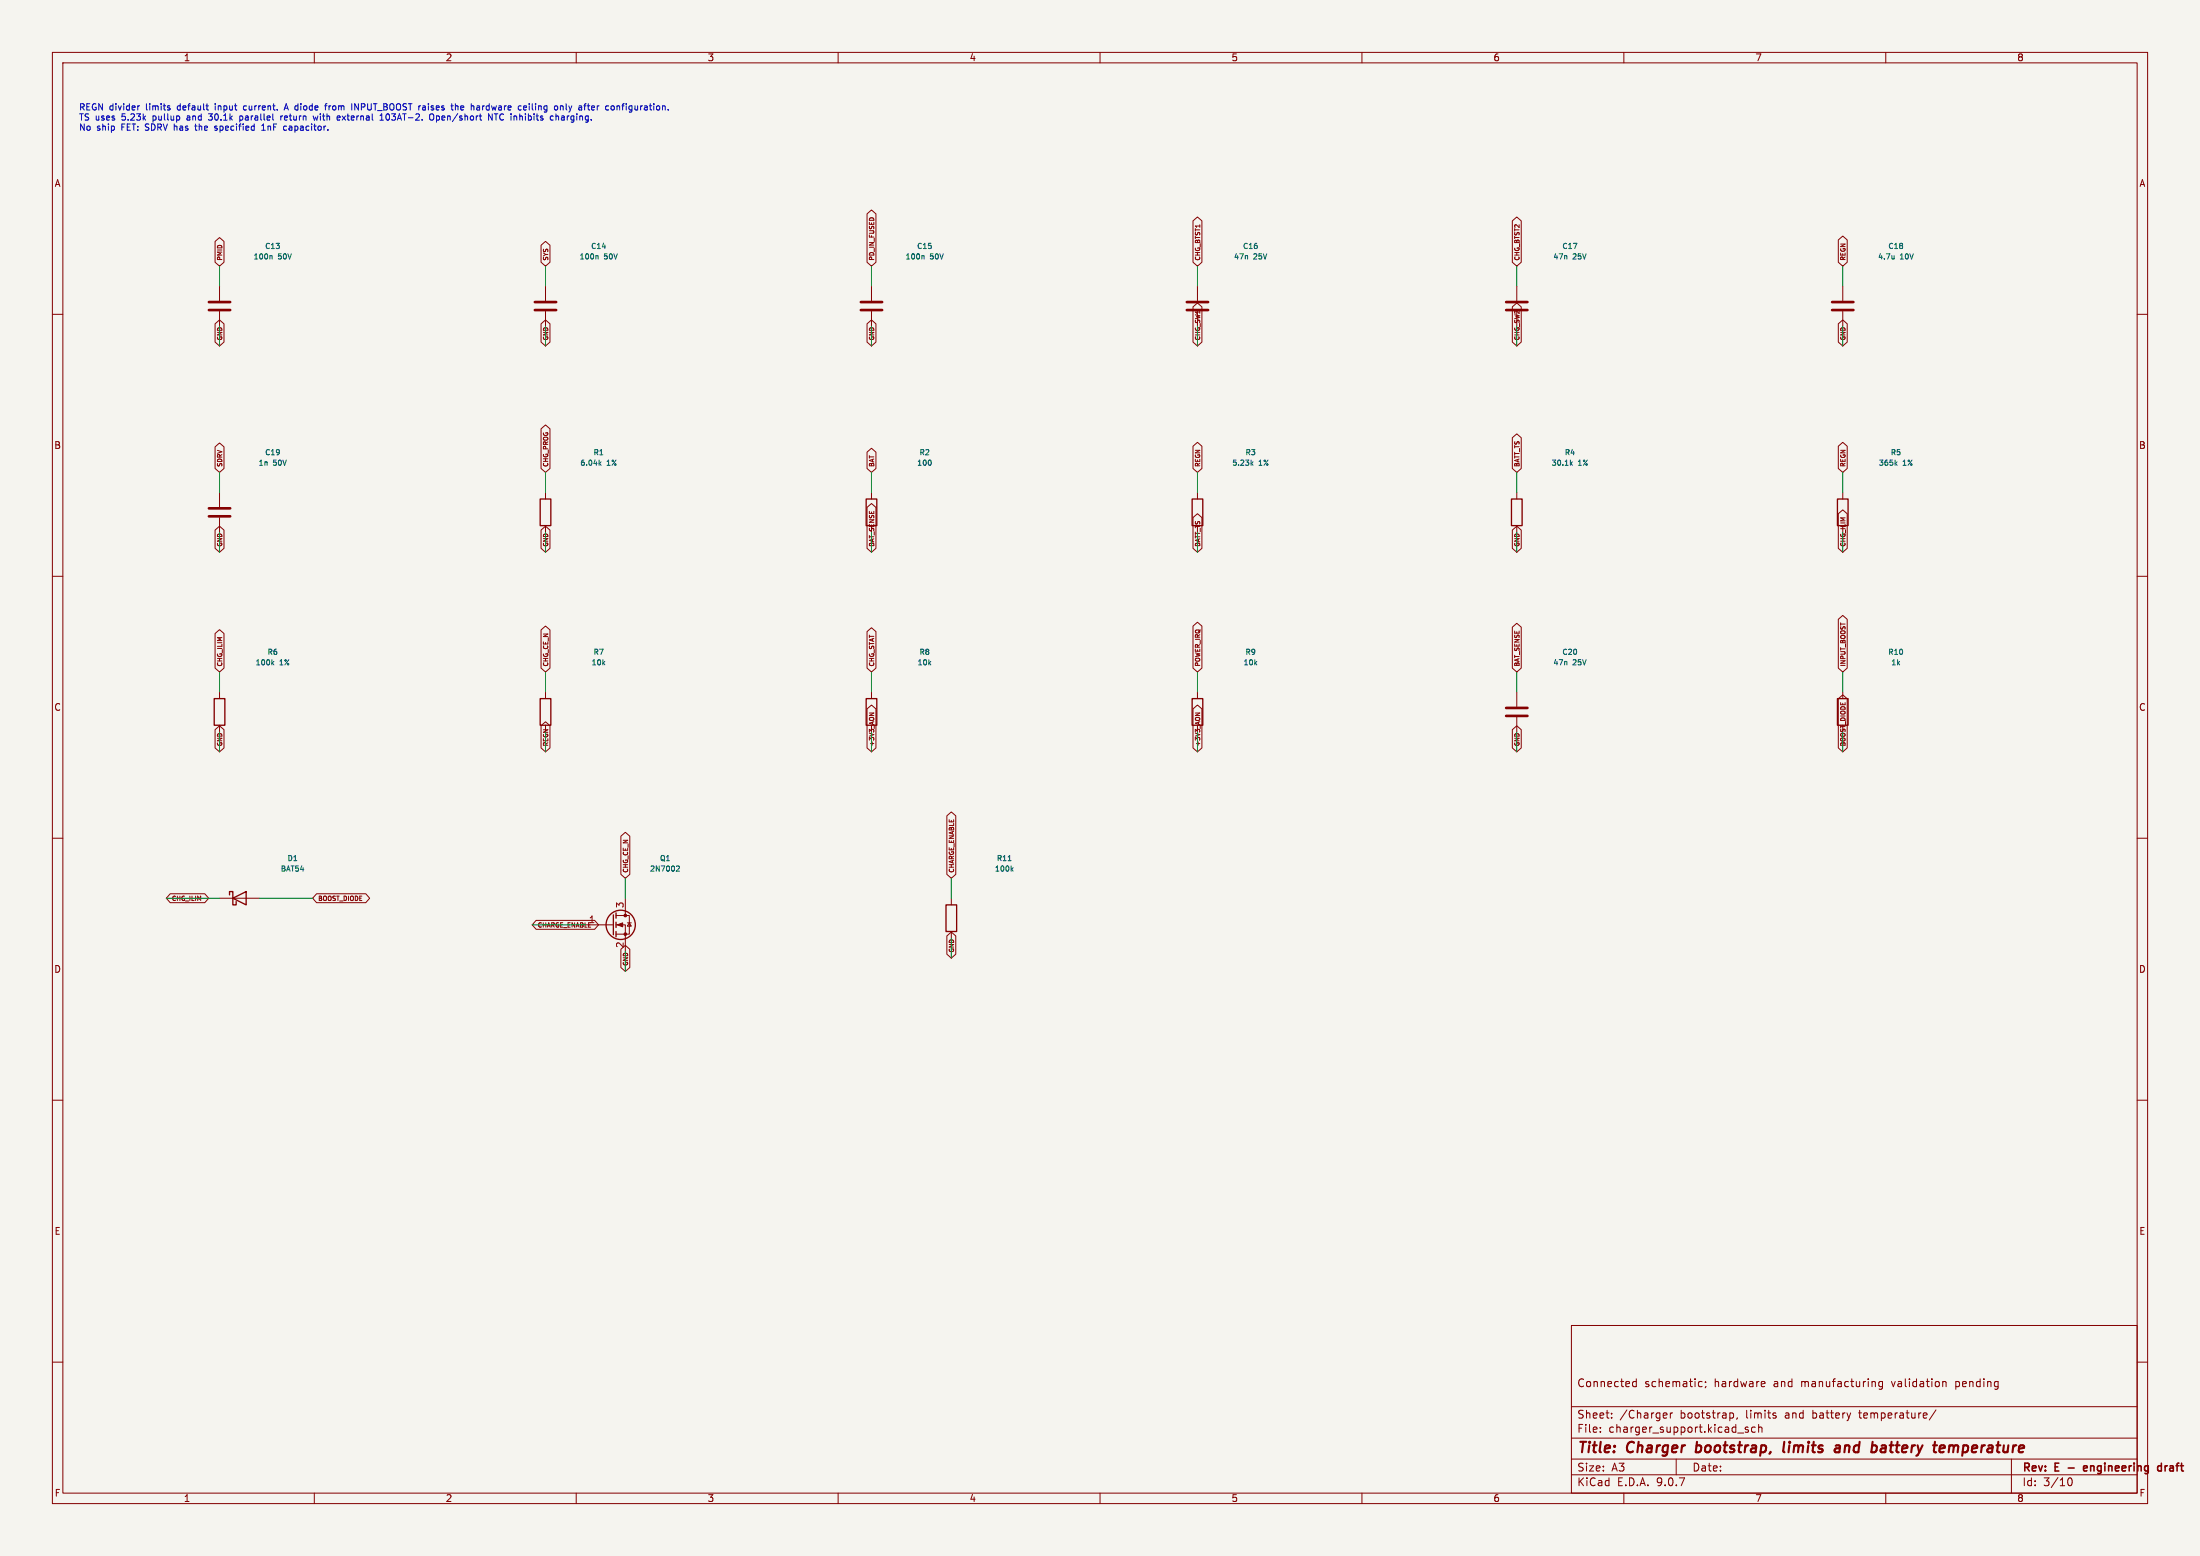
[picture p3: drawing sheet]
<svg xmlns="http://www.w3.org/2000/svg" width="420mm" height="297mm" viewBox="0 0 420 297" stroke-linecap="round" stroke-linejoin="round" font-family="sans-serif">
<path d="M0 0h420v297h-420z" fill="#f5f4ef" stroke="#f5f4ef" stroke-width=".19"/>
<g fill="none" stroke="#840000" stroke-width=".19">
<path d="M10 10h400v277h-400zM12 12h396v273h-396zM60 10v2M110 10v2M160 10v2M210 10v2M260 10v2M310 10v2M360 10v2M41.1 46.1l.8-.8 .9 .8v4l-.9 .7-.8-.7zM41.9 54.6v2.8M41.9 59.4v2.8"/>
<path d="M103.3 46.8l.8-.7 .9 .7v3.3l-.9 .7-.8-.7zM104.1 54.6v2.8M104.1 59.4v2.8M165.5 40.8l.9-.7 .8 .7v9.3l-.8 .7-.9-.7zM166.4 54.6v2.8M166.4 59.4v2.8M227.7 58.6l.9-.8 .9 .8v6.7l-.9 .7-.9-.7zM227.7 42.2l.9-.8 .9 .8v7.9l-.9 .7-.9-.7zM228.6 54.6v2.8M228.6 59.4v2.8M288.7 42.2l.9-.8 .8 .8v7.9l-.8 .7-.9-.7zM288.7 58.6l.9-.8 .8 .8v6.7l-.8 .7-.9-.7z"/>
<path d="M289.6 54.6v2.8M289.6 59.4v2.8M350.9 45.8l.9-.7 .8 .7v4.3l-.8 .7-.9-.7zM351.8 54.6v2.8M351.8 59.4v2.8M10 60h2M41.1 61.8l.8-.7 .9 .7v3.5l-.9 .7-.8-.7zM103.3 61.8l.8-.7 .9 .7v3.5l-.9 .7-.8-.7zM165.5 61.8l.9-.7 .8 .7v3.5l-.8 .7-.9-.7zM350.9 61.8l.9-.7 .8 .7v3.5l-.8 .7-.9-.7zM408 60h2M41.1 85.3l.8-.7 .9 .7v4.1l-.9 .8-.8-.8z"/>
<path d="M41.9 94v2.8M41.9 98.8v2.8M103.3 81.9l.8-.8 .9 .8v7.5l-.9 .8-.8-.8zM104.1 94v1.3M165.5 86.3l.9-.7 .8 .7v3.1l-.8 .8-.9-.8zM165.5 96.9l.9-.8 .8 .8v7.8l-.8 .7-.9-.7zM166.4 94v1.3M227.7 85.2l.9-.8 .9 .8v4.2l-.9 .8-.9-.8zM227.7 98.8l.9-.7 .9 .7v5.9l-.9 .7-.9-.7zM228.6 94v1.3M288.7 83.6l.9-.8 .8 .8v5.8l-.8 .8-.9-.8zM289.6 94v1.3"/>
<path d="M350.9 98.1l.9-.8 .8 .8v6.6l-.8 .7-.9-.7zM350.9 85.2l.9-.8 .8 .8v4.2l-.8 .8-.9-.8zM351.8 94v1.3M10 110h2M41.1 101.2l.8-.8 .9 .8v3.5l-.9 .7-.8-.7zM103.3 101.2l.8-.8 .9 .8v3.5l-.9 .7-.8-.7zM104.1 100.3v1.3M227.7 119.5l.9-.7 .9 .7v8l-.9 .8-.9-.8zM288.7 101.2l.9-.8 .8 .8v3.5l-.8 .7-.9-.7zM288.7 119.7l.9-.7 .8 .7v7.8l-.8 .8-.9-.8zM289.6 100.3v1.3M350.9 118.2l.9-.7 .8 .7v9.3l-.8 .8-.9-.8z"/>
<path d="M408 110h2M41.1 120.9l.8-.7 .9 .7v6.6l-.9 .8-.8-.8zM41.1 139.3l.8-.8 .9 .8v3.5l-.9 .7-.8-.7zM41.9 132.1v1.3M41.9 138.4v1.3M103.3 138.5l.8-.7 .9 .7v4.3l-.9 .7-.8-.7zM103.3 120.2l.8-.7 .9 .7v7.3l-.9 .8-.8-.8zM104.1 132.1v1.3M104.1 138.4v1.3M165.5 135.3l.9-.7 .8 .7v7.5l-.8 .7-.9-.7zM165.5 120.6l.9-.8 .8 .8v6.9l-.8 .8-.9-.8zM166 136.1h.8l-.8 .5"/>
<path d="M166.4 132.1v1.3M227.7 135.3l.9-.7 .9 .7v7.5l-.9 .7-.9-.7zM228.2 136.1h.8l-.8 .5M228.6 132.1v1.3M288.7 139.3l.9-.8 .8 .8v3.5l-.8 .7-.9-.7zM289.6 132.1v2.8M289.6 136.9v2.8M350.9 133.4l.9-.8 .8 .8v9.4l-.8 .7-.9-.7zM351.8 132.1v1.3M10 160h2M118.5 159.6l.9-.7 .8 .7v7.3l-.8 .7-.9-.7zM180.8 155.7l.8-.7 .9 .7v11.2l-.9 .7-.8-.7z"/>
<path d="M408 160h2M32.5 170.6h6.6l.7 .9-.7 .8h-6.6l-.8-.8zM41.9 171.5h7.6M60.4 170.6h9.4l.8 .9-.8 .8h-9.4l-.7-.8zM102.3 175.7h11.2l.8 .8-.8 .9h-11.2l-.7-.9zM111.8 176.5h5.3M117.6 174.8h2.5v3.5h-2.5M117.6 176.5h1.8v5.1M119.4 171.5v3.3M119.8 176.1h.7M120.1 176.1l.4 .7h-.7zM180.8 178.7l.8-.8 .9 .8v3.4l-.9 .8-.8-.8z"/>
<path d="M181.6 171.5v1.2M181.6 177.8v1.3M118.5 181.2l.9-.8 .8 .8v3.5l-.8 .7-.9-.7zM10 210h2M408 210h2M300 253h108v32h-108zM10 260h2M300 278.5h108M300 274.5h108M300 268.5h108M305.5 273.2v.2M305.5 272.5v.1"/>
<path d="M307.7 270.5v.2M307.7 269.8v.1M311.7 264.4l.2 .3 .5-.1M312.4 263.2v1.5M312.4 263.8l-.5-.1-.2 .3M318 269.7l.2 .3-.7 .2M318.2 270.6l-.2 .1M318.9 269.7v1M319.3 269.7l-.3 .1-.1 .2M320 278.5v3M324.4 264.6h.5M324.4 263.8h.5"/>
<path d="M325.6 263.8v.1M325.7 264.6l-.2 .3M330.4 269.7h.3l.2 .3v.5l-.5 .2M331.7 270.6l-.2 .3M331.7 273.5h1.2M333.7 272.5l-.3-.1-.2 .2v.2l.5 .2v.3h-.5M335.1 272.5l-.4-.1-.3 .3 .1 .6h.6M335.7 272.5l.2-.1 .4 .1 .1 .9M335.7 271.9v1.5M336.4 263.7l.5 .1v.2l-.7 .2M336.9 264.6l-.5 .1M338.7 269.7l.3 .1"/>
<path d="M338.7 270.2l.3 .1 .1 .2-.2 .2h-.3M357.9 263.8l.1 .9M359.4 263.8l-.5-.1-.2 .3 .1 .6h.6M359.4 263.7v1.2l-.3 .3-.4-.1M369.6 269.1l-1.3 1.9M370.9 263.8h.5l.1 .9M384 278.5v6.5M408 260h2M60 285v2M110 285v2M160 285v2M210 285v2"/>
<path d="M260 285v2M300 281.5h108M310 285v2M360 285v2M394.7 282.7l.2-.5 .2-.1a.8 .8 0 0 1 .5 .7 .8 .8 0 0 1-.5 .8l-.2-.2-.2-.4"/>
</g>
<path d="M398.4 279.9l-.4-.1-.2 .2v.7h.6M412.6 279.9l-.4-.1-.3 .3 .1 .6h.6M412.6 279.3v1.5M398.5 280.1l-.7 .2" fill="none" stroke="#840000" stroke-width=".3"/>
<path d="M323.7 277.1l.2 .1M324 275.2l-.3 2M340.6 275.2l-.2 1.7 .3 .3M350.3 277.1h.9M350.4 276h.8l-.1 1.2M351.3 276.3l-.9 .2M359.8 275.9l-.6 .1M359.8 276.4h-.5a.4 .4 0 0 0-.3 .4 .4 .4 0 0 0 .2 .4h.5M371 275.9l.2 .1 .1 .3-1 .2M371.1 277.1l-.2 .1M372.2 275.9l-.2 1.3M372.7 275.9l-.6 .2" fill="none" stroke="#840000" stroke-width=".4"/>
<g fill="none" stroke="#840000" stroke-width=".25">
<path d="M103.1 95.3h2.1v5h-2.1zM165.4 95.3h2v5h-2zM227.6 95.3h2v5h-2zM288.5 95.3h2.1v5h-2.1zM350.8 95.3h2v5h-2zM40.9 133.4h2v5h-2zM103.1 133.4h2.1v5h-2.1zM165.4 133.4h2v5h-2zM227.6 133.4h2v5h-2zM350.8 133.4h2v5h-2zM43.8 170.8v-.6h.6v2.5h.7v-.6M44.4 171.5l2.6-1.3v2.5z"/>
<path d="M117.1 174.6v3.8M117.6 174.2v1.1M117.6 176v1M117.6 177.8v1M180.6 172.7h2v5.1h-2z"/>
<circle cx="118.5" cy="176.5" r="2.79"/>
</g>
<g fill="none" stroke="#006464" stroke-width=".19">
<path d="M51.7 48.8l.3 .1v.5M113.9 48.8l.3 .1v.5M176.1 48.8l.3 .1v.5M361.6 48.8v.6M361.6 49.3l-.1 .1M114.5 88.4l.3 .4M114.8 88.1l-.4 .4M177.7 88v.6M238.9 88.4l.3 .4M239.2 88.1l-.4 .4M299.9 88.4l.3 .4M300.2 88.1l-.4 .4"/>
<path d="M361.9 88.4l.3 .4M362.2 88.1l-.4 .4M52 126.5l.3 .4M52.3 126.2l-.4 .4M129.2 165.3h.3l.2 .3-.6 .7h.6M192.5 164.3h.5M193.1 165.9l.3 .4M193.4 165.6l-.4 .4"/>
</g>
<g fill="none" stroke="#840000" stroke-width=".51">
<path d="M39.9 57.7h4M39.9 59.2h4M102.1 57.7h4.1M102.1 59.2h4.1M164.3 57.7h4.1M164.3 59.2h4.1M226.6 57.7h4M226.6 59.2h4M287.5 57.7h4.1M287.5 59.2h4.1M349.8 57.7h4M349.8 59.2h4"/>
<path d="M39.9 97h4M39.9 98.6h4M287.5 135.1h4.1M287.5 136.7h4.1"/>
</g>
<g fill="#840000" stroke="#840000" stroke-width=".19">
<path d="M117.9 176.5l1-.4v.8z"/>
<circle cx="119.4" cy="174.8" r=".25"/>
<circle cx="119.4" cy="178.3" r=".25"/>
</g>
<g fill="none" stroke="#009600" stroke-width=".19">
<path d="M41.9 50.8v3.8M104.1 50.8v3.8M166.4 50.8v3.8M228.6 50.8v3.8M289.6 50.8v3.8M351.8 50.8v3.8M41.9 62.2v3.8M104.1 62.2v3.8M166.4 62.2v3.8M228.6 62.2v3.8M289.6 62.2v3.8M351.8 62.2v3.8"/>
<path d="M41.9 90.2v3.8M104.1 90.2v3.8M166.4 90.2v3.8M228.6 90.2v3.8M289.6 90.2v3.8M351.8 90.2v3.8M41.9 101.6v3.8M104.1 101.6v3.8M166.4 101.6v3.8M228.6 101.6v3.8M289.6 101.6v3.8M351.8 101.6v3.8"/>
<path d="M41.9 128.3v3.8M41.9 139.7v3.8M104.1 128.3v3.8M104.1 139.7v3.8M166.4 128.3v3.8M166.4 139.7v3.8M228.6 128.3v3.8M228.6 139.7v3.8M289.6 128.3v3.8M289.6 139.7v3.8M351.8 128.3v3.8M351.8 139.7v3.8"/>
<path d="M31.7 171.5h10.2M49.5 171.5h10.2M101.6 176.5h10.2M119.4 167.6v3.9M181.6 167.6v3.9M181.6 179.1v3.8M119.4 181.6v3.8"/>
</g>
<g fill="none" stroke="#0000c2" stroke-width=".19">
<path d="M41.1 19.8v.1M62.4 19.8l-.3 .2v1M86.9 19.8v1.2M112.3 19.8v1l.3 .2M26.6 20.2l-.2 .1M32.3 20.6l.2 .2-.2 .2M32.3 20.2l.1 .1M35.7 22.5v.4M37.2 24.1h.4M37.3 23.7v1l.2 .2M39.3 20.2h.5M39.7 21h.1"/>
<path d="M39.8 21.7h.7M39.8 22.8l.5 .1M41 24.8h.4M41.1 20.2v.8M41.4 24.1h-.2l-.2 .1v.2l.4 .1M45.8 22.9h.4M45.8 22.1v1.2M45.8 22.2h.4M46.9 20.2l-.3 .1-.1 .1v.5l.4 .1M50 24.9h.6M50.3 23.7v1.2M53.6 22.1v.8"/>
<path d="M54 22.1l-.4 .3M54.2 21l.4-1.2 .4 1.2M54.4 20.7h.5M54.4 24.1h.3M54.7 24.8l-.3 .1M59.8 22.1l.2 .8 .2-.5 .3 .5 .2-.8M62 20.2h.4M62.8 20.2v.8M62.9 20.3l-.1 .1M64.5 22.1l.4 .1v.2l-.5 .1M64.9 22.9h-.4M65.3 22.1l.7 .8"/>
<path d="M66 22.1l-.7 .8M67.7 21v-1.2l.7 1.2M72.5 22.9h.7M72.9 21.7v1.2M73.7 22.2v.5l.3 .2M81 20.2l.2 .2v.6M81.2 20.9l-.4 .1M81.2 20.5h-.4M82.1 21.9l-.1 .6a.4 .4 0 0 0 .4 .4 .4 .4 0 0 0 .4-.4v-.6M83.3 22.9h.4M83.3 22.1v1.2M83.7 22.1l-.4 .1"/>
<path d="M86.9 20.3h.5v.7M91 20.3h.5l.1 .7M91 20.9h.6M91.6 20.5l-.6 .1M94 21.7v1.2l-.7-1.2v1.2M94.7 21.7v1.2M100 20.6l.5-.1v-.2l-.4-.1-.1 .2v.5h.5M106.1 21.7v1.2M106.6 22.3v.6M107 20.3h.4l.1 .7M107 20.2v.8M107.3 22.1l-.1 .1"/>
<path d="M107.3 22.5l-.1 .1 .1 .3M112.1 20.2h.5M117.8 20.2v.8M118.2 20.3h-.4"/>
</g>
<g font-size="2.8" fill="#840000">
<text x="301" y="277.9">Title:</text>
<text x="310.6" y="277.9">Charger</text>
<text x="324.6" y="277.9">bootstrap,</text>
<text x="342.1" y="277.9">limits</text>
<text x="352.8" y="277.9">and</text>
<text x="360.5" y="277.9">battery</text>
<text x="373.2" y="277.9">temperature</text>
</g>
<g font-size="2.1" fill="#840000">
<text x="301" y="265">Connected</text>
<text x="313.9" y="265">schematic;</text>
<text x="327.3" y="265">hardware</text>
<text x="338.7" y="265">and</text>
<text x="344.1" y="265">manufacturing</text>
<text x="361.6" y="265">validation</text>
<text x="373.9" y="265">pending</text>
<text x="301" y="273.7">File:</text>
<text x="301" y="271">Sheet:</text>
<text x="307.1" y="273.7">charger_support.kicad_sch</text>
<text x="309.2" y="271">/Charger</text>
<text x="320.8" y="271">bootstrap,</text>
<text x="333.5" y="271">limits</text>
<text x="341" y="271">and</text>
<text x="346.4" y="271">battery</text>
<text x="355.5" y="271">temperature/</text>
<text x="301" y="281.1">Size:</text>
<text x="307.6" y="281.1">A3</text>
<text x="323" y="281.1">Date:</text>
<text x="386" y="281.3">Rev:</text>
<text x="392.4" y="281.3">E</text>
<text x="395.5" y="281.3">-</text>
<text x="399.1" y="281.3">engineering</text>
<text x="413.8" y="281.3">draft</text>
<text x="301" y="283.9">KiCad</text>
<text x="308.7" y="283.9">E.D.A.</text>
<text x="316.3" y="283.9">9.0.7</text>
<text x="386" y="283.9">Id:</text>
<text x="390.1" y="283.9">3/10</text>
</g>
<g font-size="1.8" fill="#840000">
<text x="35" y="11.9">1</text>
<text x="85" y="11.9">2</text>
<text x="135" y="11.9">3</text>
<text x="185" y="11.9">4</text>
<text x="235" y="11.9">5</text>
<text x="285" y="11.9">6</text>
<text x="335" y="11.9">7</text>
<text x="385" y="11.9">8</text>
<text x="10.3" y="35.9">A</text>
<text x="408.3" y="35.9">A</text>
<text x="10.3" y="85.9">B</text>
<text x="408.2" y="85.9">B</text>
<text x="10.3" y="135.9">C</text>
<text x="408.2" y="135.9">C</text>
<text x="112.3" y="176.3">1</text>
<text x="10.3" y="185.9">D</text>
<text x="408.2" y="185.9">D</text>
<text x="10.3" y="235.9">E</text>
<text x="408.3" y="235.9">E</text>
<text x="10.3" y="285.9">F</text>
<text x="35" y="286.9">1</text>
<text x="85" y="286.9">2</text>
<text x="135" y="286.9">3</text>
<text x="185" y="286.9">4</text>
<text x="235" y="286.9">5</text>
<text x="285" y="286.9">6</text>
<text x="335" y="286.9">7</text>
<text x="385" y="286.9">8</text>
<text x="408.3" y="285.9">F</text>
</g>
<g font-size="1.8" fill="#a90000">
<text x="119.1" y="173.4" transform="rotate(-90 119.1 173.4)">3</text>
<text x="119.1" y="181" transform="rotate(-90 119.1 181)">2</text>
</g>
<g font-size="1.7" fill="#0000c2">
<text x="15" y="21.4">REGN divider</text>
<text x="15" y="23.3">TS uses</text>
<text x="23.4" y="23.3">5.23k</text>
<text x="28" y="21.4">limits</text>
<text x="29.5" y="23.3">pullup</text>
<text x="34.2" y="21.4">default</text>
<text x="36.2" y="23.3">and</text>
<text x="40.6" y="23.3">30.1k</text>
<text x="41.6" y="21.4">input</text>
<text x="46.7" y="23.3">parallel</text>
<text x="47.2" y="21.4">current.</text>
<text x="54.7" y="23.3">return</text>
<text x="55.3" y="21.4">A diode</text>
<text x="61.3" y="23.3">with</text>
<text x="63.5" y="21.4">from</text>
<text x="66" y="23.3">external</text>
<text x="68.7" y="21.4">INPUT_BOOST</text>
<text x="74.4" y="23.3">103AT-2.</text>
<text x="81.7" y="21.4">raises</text>
<text x="84.1" y="23.3">Open/short</text>
<text x="88.2" y="21.4">the</text>
<text x="92.2" y="21.4">hardware</text>
<text x="95.5" y="23.3">NTC inhibits</text>
<text x="101.4" y="21.4">ceiling</text>
<text x="107.8" y="23.3">charging.</text>
<text x="108.6" y="21.4">only</text>
<text x="113.4" y="21.4">after</text>
<text x="118.8" y="21.4">configuration.</text>
<text x="15" y="25.3">No</text>
<text x="18.5" y="25.3">ship</text>
<text x="23.3" y="25.3">FET: SDRV has</text>
<text x="38" y="25.3">the</text>
<text x="42" y="25.3">specified</text>
<text x="51.1" y="25.3">1nF</text>
<text x="55.5" y="25.3">capacitor.</text>
</g>
<g font-size="1.4" fill="#006464">
<text x="50.5" y="47.7">C13</text>
<text x="112.7" y="47.7">C14</text>
<text x="174.9" y="47.7">C15</text>
<text x="237.2" y="47.7">C16</text>
<text x="298.1" y="47.7">C17</text>
<text x="360.4" y="47.7">C18</text>
<text x="48.3" y="49.7">100n</text>
<text x="53.1" y="49.7">50V</text>
<text x="110.5" y="49.7">100n</text>
<text x="115.3" y="49.7">50V</text>
<text x="172.8" y="49.7">100n</text>
<text x="177.5" y="49.7">50V</text>
<text x="235.5" y="49.7">47n</text>
<text x="239.3" y="49.7">25V</text>
<text x="296.4" y="49.7">47n</text>
<text x="300.3" y="49.7">25V</text>
<text x="358.4" y="49.7">4.7u</text>
<text x="362.7" y="49.7">10V</text>
<text x="49.3" y="89.1">1n</text>
<text x="50.5" y="87.1">C19</text>
<text x="52.1" y="89.1">50V</text>
<text x="110.7" y="89.1">6.04k</text>
<text x="113.2" y="87.1">R1</text>
<text x="115.8" y="89.1">1%</text>
<text x="175" y="89.1">100</text>
<text x="175.4" y="87.1">R2</text>
<text x="235.1" y="89.1">5.23k</text>
<text x="237.7" y="87.1">R3</text>
<text x="240.3" y="89.1">1%</text>
<text x="296.1" y="89.1">30.1k</text>
<text x="298.6" y="87.1">R4</text>
<text x="301.3" y="89.1">1%</text>
<text x="358.6" y="89.1">365k</text>
<text x="360.8" y="87.1">R5</text>
<text x="363.2" y="89.1">1%</text>
<text x="51" y="125.2">R6</text>
<text x="113.2" y="125.2">R7</text>
<text x="175.4" y="125.2">R8</text>
<text x="237.7" y="125.2">R9</text>
<text x="298.1" y="125.2">C20</text>
<text x="360.4" y="125.2">R10</text>
<text x="48.7" y="127.2">100k</text>
<text x="53.4" y="127.2">1%</text>
<text x="112.8" y="127.2">10k</text>
<text x="175" y="127.2">10k</text>
<text x="237.3" y="127.2">10k</text>
<text x="296.4" y="127.2">47n</text>
<text x="300.3" y="127.2">25V</text>
<text x="360.9" y="127.2">1k</text>
<text x="53.5" y="166.6">BAT54</text>
<text x="54.8" y="164.6">D1</text>
<text x="124" y="166.6">2N7002</text>
<text x="125.9" y="164.6">Q1</text>
<text x="189.8" y="166.6">100k</text>
<text x="190.2" y="164.6">R11</text>
</g>
<g font-size="1.2" fill="#840000">
<text x="42.6" y="49.8" transform="rotate(-90 42.6 49.8)">PMID</text>
<text x="104.9" y="49.8" transform="rotate(-90 104.9 49.8)">SYS</text>
<text x="167.1" y="49.8" transform="rotate(-90 167.1 49.8)">PD_IN_FUSED</text>
<text x="229.3" y="49.8" transform="rotate(-90 229.3 49.8)">CHG_BTST1</text>
<text x="290.3" y="49.8" transform="rotate(-90 290.3 49.8)">CHG_BTST2</text>
<text x="352.5" y="49.8" transform="rotate(-90 352.5 49.8)">REGN</text>
<text x="42.6" y="65.1" transform="rotate(-90 42.6 65.1)">GND</text>
<text x="104.9" y="65.1" transform="rotate(-90 104.9 65.1)">GND</text>
<text x="167.1" y="65.1" transform="rotate(-90 167.1 65.1)">GND</text>
<text x="229.3" y="65.1" transform="rotate(-90 229.3 65.1)">CHG_SW1</text>
<text x="290.3" y="65.1" transform="rotate(-90 290.3 65.1)">CHG_SW2</text>
<text x="352.5" y="65.1" transform="rotate(-90 352.5 65.1)">GND</text>
<text x="42.6" y="89.2" transform="rotate(-90 42.6 89.2)">SDRV</text>
<text x="104.9" y="89.2" transform="rotate(-90 104.9 89.2)">CHG_PROG</text>
<text x="167.1" y="89.2" transform="rotate(-90 167.1 89.2)">BAT</text>
<text x="229.3" y="89.2" transform="rotate(-90 229.3 89.2)">REGN</text>
<text x="290.3" y="89.2" transform="rotate(-90 290.3 89.2)">BATT_TS</text>
<text x="352.5" y="89.2" transform="rotate(-90 352.5 89.2)">REGN</text>
<text x="42.6" y="104.5" transform="rotate(-90 42.6 104.5)">GND</text>
<text x="104.9" y="104.5" transform="rotate(-90 104.9 104.5)">GND</text>
<text x="167.1" y="104.5" transform="rotate(-90 167.1 104.5)">BAT_SENSE</text>
<text x="229.3" y="104.5" transform="rotate(-90 229.3 104.5)">BATT_TS</text>
<text x="290.3" y="104.5" transform="rotate(-90 290.3 104.5)">GND</text>
<text x="352.5" y="104.5" transform="rotate(-90 352.5 104.5)">CHG_ILIM</text>
<text x="42.6" y="127.3" transform="rotate(-90 42.6 127.3)">CHG_ILIM</text>
<text x="104.9" y="127.3" transform="rotate(-90 104.9 127.3)">CHG_CE_N</text>
<text x="167.1" y="127.3" transform="rotate(-90 167.1 127.3)">CHG_STAT</text>
<text x="229.3" y="127.3" transform="rotate(-90 229.3 127.3)">POWER_IRQ</text>
<text x="290.3" y="127.3" transform="rotate(-90 290.3 127.3)">BAT_SENSE</text>
<text x="352.5" y="127.3" transform="rotate(-90 352.5 127.3)">INPUT_BOOST</text>
<text x="42.6" y="142.6" transform="rotate(-90 42.6 142.6)">GND</text>
<text x="104.9" y="142.6" transform="rotate(-90 104.9 142.6)">REGN</text>
<text x="167.1" y="142.6" transform="rotate(-90 167.1 142.6)">+3V3_AON</text>
<text x="229.3" y="142.6" transform="rotate(-90 229.3 142.6)">+3V3_AON</text>
<text x="290.3" y="142.6" transform="rotate(-90 290.3 142.6)">GND</text>
<text x="352.5" y="142.6" transform="rotate(-90 352.5 142.6)">BOOST_DIODE</text>
<text x="120.1" y="166.7" transform="rotate(-90 120.1 166.7)">CHG_CE_N</text>
<text x="182.3" y="166.7" transform="rotate(-90 182.3 166.7)">CHARGE_ENABLE</text>
<text x="32.7" y="172.2">CHG_ILIM</text>
<text x="60.6" y="172.2">BOOST_DIODE</text>
<text x="102.6" y="177.2">CHARGE_ENABLE</text>
<text x="120.1" y="184.5" transform="rotate(-90 120.1 184.5)">GND</text>
<text x="182.3" y="181.9" transform="rotate(-90 182.3 181.9)">GND</text>
</g>
</svg>
